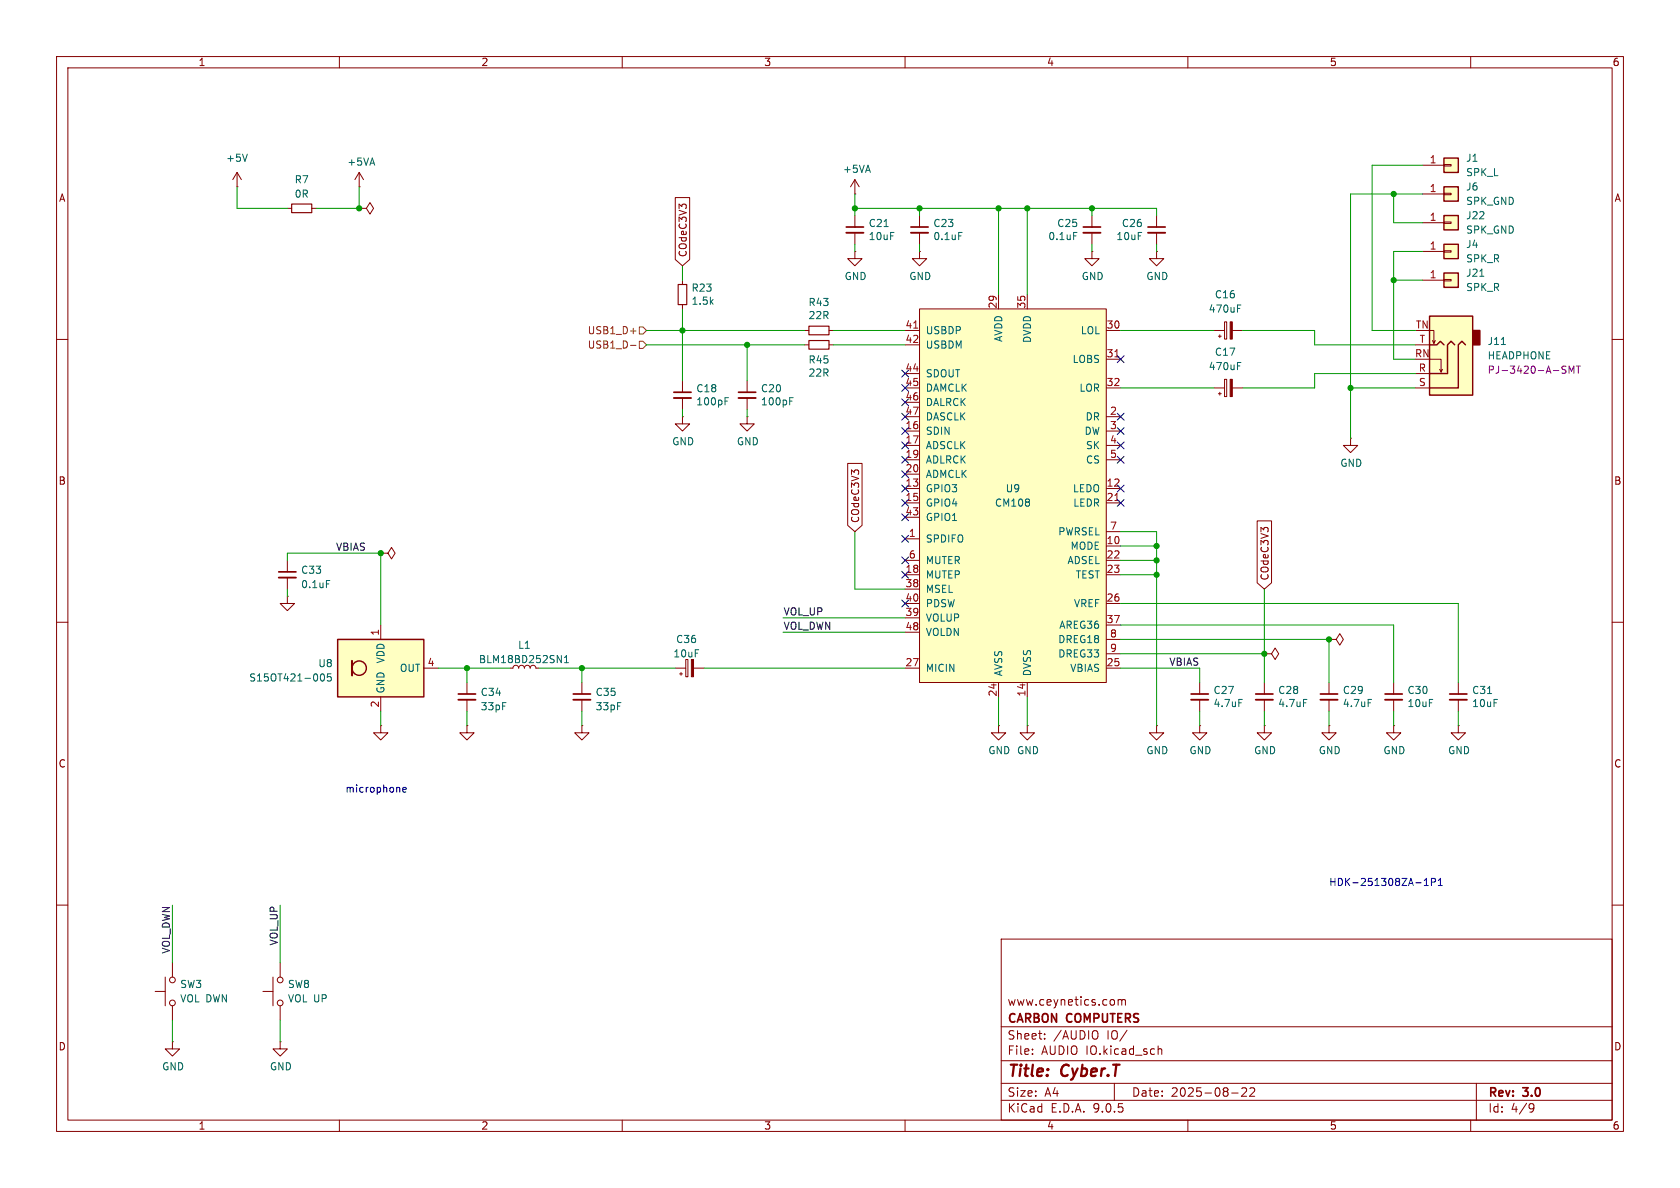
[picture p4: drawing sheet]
<svg xmlns="http://www.w3.org/2000/svg" width="297mm" height="210mm" viewBox="0 0 297 210" stroke-linecap="round" stroke-linejoin="round" font-family="sans-serif">
<g fill="none" stroke="#840000" stroke-width=".18">
<path d="M10 10h277v190h-277zM12 12h273v186h-273zM60 10v2M110 10v2M160 10v2M210 10v2M260 10v2M10 60h2M285 60h2M10 110h2M285 110h2M257.8 128.3v1.2h1.3l-1.3 1.3-1.3-1.3h1.3"/>
<path d="M257.8 128.3h.1M10 160h2M177 166h108v32h-108zM196.9 176.8l.1 .2v.4l-.1 .2M197.7 176.8l.4-.1 .2 .2M197.7 176.7v1M198.3 176.9l.2-.2 .4 .1 .1 .9M198.3 176.9v.8M285 160h2M60 198v2M110 198v2M160 198v2"/>
<path d="M177 194.5h108M177 191.5h108M177 187.5h108M177 181.5h108M182.5 186.3v.1M182.5 185.5v.1M184.7 183.6v.1M184.7 182.8v.1M194 182.4v1.1M197 191.5v3M204.7 184.9v1.5M204.7 185.5l.3-.1 .3 .1 .1 .9"/>
<path d="M210 198v2M217.7 193.2h1.2M219.5 192.4l.6-.1 .2 .1 .1 .3-.9 1.1h.9M221 192.4l.5-.1 .2 .1 .1 .3-.9 1.1h.9M260 198v2M261 191.5v6.5M270.6 195.1l.5 .1a.99 .99 0 0 1-.4 1.4h-.2M271.2 195.7l-.3 .3h-.3"/>
</g>
<path d="M162.6 54.6h33v66.1h-33z" fill="#ffffc2"/>
<g fill="none" stroke="#840000" stroke-width=".18">
<path d="M41.9 33h.1M41.9 30.5l-.8 1.3M41.9 30.5l.8 1.3M41.9 30.5v2.5M50.8 36.8h.8M55.1 36.8h.8M63.5 36.8h1.3l.6-1 .6 1-.6 1-.6-1M63.5 36.8h.1M63.5 33h.1M63.5 30.5l-.8 1.3M63.5 30.5l.8 1.3M63.5 30.5v2.5"/>
<path d="M151.1 34.3h.1M151.1 31.8l-.7 1.2M151.1 31.8l.8 1.2M151.1 31.8v2.5M151.1 38.1v2M162.6 38.1v2M193 38.1v2M142.2 58.4h.8M146.6 58.4h.7M151.1 44.5v1.2h1.3l-1.3 1.3-1.2-1.3h1.2M151.1 44.5h.1M151.1 41.1v2.1"/>
<path d="M160 58.4h2.6M162.6 54.6h33v66.1h-33zM162.6 44.5v1.2h1.2l-1.2 1.3-1.3-1.3h1.3M162.6 44.5h.1M162.6 41.1v2.1M176.5 52.1v2.5M181.6 52.1v2.5M193 44.5v1.2h1.3l-1.3 1.3-1.2-1.3h1.2M193 44.5h.1M193 41.1v2.1M195.6 58.4h2.5M132.1 73.7v1.2h1.2l-1.2 1.3-1.3-1.3h1.3"/>
<path d="M132.1 73.7h.1M132.1 67.3v2M132.1 70.4v2M142.2 61h.8M146.6 61h.7M160 61h2.6M160 66h2.6M160 68.6h2.6M160 71.1h2.6M160 73.7h2.6M160 76.2h2.6M160 78.7h2.6"/>
<path d="M195.6 68.6h2.5M195.6 73.7h2.5M195.6 76.2h2.5M195.6 78.7h2.5M195.6 63.5h2.5M214.6 68.6h1.9M215.4 69.6h.5M215.6 69.3v.6M216.5 67.1h.4v3h-.4zM217.9 68.6h1.8M50.8 99.1v2M160 81.3h2.6"/>
<path d="M160 83.8h2.6M160 86.4h2.6M160 88.9h2.6M160 91.4h2.6M160 95.3h2.6M160 99.1h2.6M195.6 81.3h2.5M195.6 86.4h2.5M195.6 88.9h2.5M195.6 99.1h2.5M195.6 94h2.5M195.6 96.5h2.5"/>
<path d="M50.8 105.4v1.3h-1.3l1.3 1.3 1.3-1.3h-1.3M50.8 105.4h.1M50.8 102.1v2M119.4 118.1h1.8M120.1 119.1h.5M120.4 118.9v.5M121.2 116.6h.4v3h-.4zM122.6 118.1h1.9M160 101.6h2.6M160 104.1h2.6M160 106.7h2.6M160 109.2h2.6"/>
<path d="M160 111.8h2.6M160 118.1h2.6M195.6 101.6h2.5M195.6 106.7h2.5M195.6 118.1h2.5M195.6 110.5h2.5M195.6 113h2.5M195.6 115.6h2.5M223.5 115.6h1.3l.6-1 .7 1-.7 1-.6-1M223.5 115.6h.1M67.3 128.3v1.2h-1.3l1.3 1.3 1.3-1.3h-1.3M67.3 128.3h.1"/>
<path d="M102.9 128.3v1.2h-1.3l1.3 1.3 1.2-1.3h-1.2M102.9 128.3h.1M102.9 120.7v2M102.9 123.7v2M176.5 128.3v1.2h1.3l-1.3 1.3-1.2-1.3h1.2M176.5 128.3h.1M176.5 120.7v2.5M181.6 128.3v1.2h1.3l-1.3 1.3-1.3-1.3h1.3M181.6 128.3h.1M181.6 120.7v2.5M204.5 128.3v1.2h1.2l-1.2 1.3-1.3-1.3h1.3M204.5 128.3h.1"/>
<path d="M212.1 128.3v1.2h1.3l-1.3 1.3-1.3-1.3h1.3M212.1 128.3h.1M212.1 120.7v2M212.1 123.7v2M223.5 128.3v1.2h1.3l-1.3 1.3-1.3-1.3h1.3M223.5 128.3h.1M223.5 120.7v2M223.5 123.7v2M234.9 128.3v1.2h1.3l-1.3 1.3-1.2-1.3h1.2M234.9 128.3h.1M234.9 120.7v2M234.9 123.7v2"/>
<path d="M246.4 128.3v1.2h1.2l-1.2 1.3-1.3-1.3h1.3M246.4 128.3h.1M246.4 120.7v2M246.4 123.7v2M30.5 184.2v1.2h1.2l-1.2 1.3-1.3-1.3h1.3M30.5 184.2h.1"/>
</g>
<path d="M161.5 58h.8M197.1 63.1h.7M197.1 88.5h.7" fill="none" stroke="#a90000" stroke-width=".18"/>
<g fill="#840000" stroke="#840000" stroke-width=".18">
<path d="M122.2 116.6h.4v3h-.4z"/>
<path d="M217.5 67.1h.4v3h-.4z"/>
</g>
<path d="M51.6 36.1h3.5v1.5h-3.5zM143 57.7h3.6v1.5h-3.6zM143 60.2h3.6v1.5h-3.6z" fill="none" stroke="#840000" stroke-width=".2"/>
<path d="M149.6 40.1h3.1M161 40.1h3.1M191.5 40.1h3.1M130.6 69.3h3M49.3 101.1h3M101.3 122.7h3.1M210.6 122.7h3M222 122.7h3M233.4 122.7h3.1M244.9 122.7h3" fill="none" stroke="#840000" stroke-width=".3"/>
<path d="M149.6 41.1h3.1M161 41.1h3.1M191.5 41.1h3.1M130.6 70.4h3M49.3 102.1h3M101.3 123.7h3.1M210.6 123.7h3M222 123.7h3M233.4 123.7h3.1M244.9 123.7h3" fill="none" stroke="#840000" stroke-width=".33"/>
<path d="M43.7 27.2l-.4 1.3M156.3 40.1h.7M169.5 41.1h.6M189.8 41.1h.6M139.6 70.9h.4M139.6 70.3h.6M218.8 64.7h.4M218.8 64.1h.6M57.7 102.6h.6M219 123.6h.6M230.4 123.6h.6M241.9 123.6h.6" fill="none" stroke="#006464" stroke-width=".18"/>
<path d="M59.7 113h15.2v10.2h-15.2z" fill="#ffffc2"/>
<g fill="none" stroke="#840000" stroke-width=".25">
<path d="M59.7 113h15.2v10.2h-15.2z"/>
<circle cx="63.5" cy="118.1" r="1.27"/>
</g>
<path d="M62.2 116.8v2.6" fill="none" stroke="#840000" stroke-width=".38"/>
<g fill="none" stroke="#840000" stroke-width=".18">
<path d="M120.6 73.7v1.2h1.3l-1.3 1.3-1.2-1.3h1.2M120.6 73.7h.1M67.3 110.5v2.5M74.9 118.1h2.6M234.9 113h1.3l.7-1 .6 1-.6 1-.7-1M234.9 113h.1M67.3 123.2v2.5M257.8 120.7v2M257.8 123.7v2M27.4 175.3h1.8M29.2 172.7v5.1M30.5 170.2v2.5"/>
<path d="M30.5 177.8v2.5"/>
<circle cx="30.5" cy="173.2" r=".51"/>
<circle cx="30.5" cy="177.3" r=".51"/>
</g>
<path d="M56.8 119.2l.1-.1a.68 .68 0 0 1 .5 .7 .68 .68 0 0 1-.5 .6 .84 .84 0 0 1-.1-1.2zM58.5 119.1h-.6l-.1 .6 .2-.1 .5 .1 .1 .1-.1 .5-.2 .1-.5-.1M263 122.6h.7" fill="none" stroke="#006464" stroke-width=".18"/>
<path d="M256.3 122.7h3" fill="none" stroke="#840000" stroke-width=".3"/>
<path d="M256.3 123.7h3" fill="none" stroke="#840000" stroke-width=".33"/>
<path d="M255.3 48.3h2.5v2.5h-2.5z" fill="#ffffc2"/>
<path d="M255.3 48.3h2.5v2.5h-2.5z" fill="none" stroke="#840000" stroke-width=".25"/>
<path d="M251.5 49.5h3.8M255.3 49.4h1.2v.3h-1.2z" fill="none" stroke="#840000" stroke-width=".18"/>
<path d="M261.6 48.8h.7" fill="none" stroke="#006464" stroke-width=".18"/>
<path d="M252.7 55.9h7.6v14h-7.6z" fill="#ffffc2"/>
<path d="M260.3 58.4h1.3v2.6h-1.3z" fill="#840000" stroke="#840000" stroke-width=".25"/>
<path d="M252.7 55.9h7.6v14h-7.6zM252.7 61h1.3l.6-.7 .7 .7M257.2 61l-.7-.7-.6 .7v5h-3.2M259.1 61l-.7-.7-.6 .7v7.6h-5.1" fill="none" stroke="#840000" stroke-width=".25"/>
<g fill="none" stroke="#840000" stroke-width=".18">
<path d="M204.5 38.1v2M204.5 44.5v1.2h1.2l-1.2 1.3-1.3-1.3h1.3M204.5 44.5h.1M204.5 41.1v2.1M214.6 58.4h1.9M215.4 59.4h.5M215.6 59.2v.5M216.5 56.9h.4v3h-.4zM217.9 58.4h1.8M252.7 58.4h.8v2.3l.2-.5M238.8 77.5v1.2h1.2l-1.2 1.3-1.3-1.3h1.3M238.8 77.5h.1"/>
<path d="M250.2 68.6h2.5M250.2 66h2.5M250.2 61h2.5M252.7 63.5h2.1v2.3l.2-.5M253.2 60.2l.3 .5M254.5 65.3l.3 .5M90.2 118.1h.5l.1-.3 .4-.2 .3 .2 .2 .3 .1-.3 .4-.2 .4 .2 .1 .3 .2-.3 .3-.2 .4 .2 .1 .3 .2-.3 .3-.2 .4 .2 .1 .3h.5M82.5 128.3v1.2h-1.2l1.2 1.3 1.3-1.3h-1.3M82.5 128.3h.1M82.5 120.7v2M82.5 123.7v2M46.5 175.3h1.8"/>
<path d="M48.3 172.7v5.1M49.5 170.2v2.5M49.5 177.8v2.5M49.5 184.2v1.2h1.3l-1.3 1.3-1.2-1.3h1.2M49.5 184.2h.1"/>
<circle cx="49.5" cy="177.3" r=".51"/>
<circle cx="49.5" cy="173.2" r=".51"/>
</g>
<path d="M218.8 54.5h.4M218.8 53.9h.6M265.4 60.9h.7M99.8 117.1h.7M99.8 116.2l.3-.3v1.2" fill="none" stroke="#006464" stroke-width=".18"/>
<path d="M276.1 65.1l.8 .5-.3 .4-.5-.1M276.9 64.8l-.5-.1-.3 .3M277.4 66v-1.3l.4 .9 .4-.9v1.3M278.7 64.7h.7M279 64.7v1.3" fill="none" stroke="#840084" stroke-width=".18"/>
<path d="M202.9 40.1h3.1M81 122.7h3.1" fill="none" stroke="#840000" stroke-width=".3"/>
<path d="M202.9 41.1h3.1M81 123.7h3.1" fill="none" stroke="#840000" stroke-width=".33"/>
<path d="M217.5 56.9h.4v3h-.4z" fill="#840000" stroke="#840000" stroke-width=".18"/>
<path d="M255.3 43.2h2.5v2.5h-2.5z" fill="#ffffc2"/>
<path d="M255.3 43.2h2.5v2.5h-2.5z" fill="none" stroke="#840000" stroke-width=".25"/>
<path d="M251.5 44.5h3.8M255.3 44.3h1.2v.3h-1.2z" fill="none" stroke="#840000" stroke-width=".18"/>
<path d="M255.3 33h2.5v2.6h-2.5z" fill="#ffffc2"/>
<path d="M255.3 33h2.5v2.6h-2.5z" fill="none" stroke="#840000" stroke-width=".25"/>
<path d="M251.5 34.3h3.8M255.3 34.2h1.2v.2h-1.2z" fill="none" stroke="#840000" stroke-width=".18"/>
<path d="M255.3 27.9h2.5v2.6h-2.5z" fill="#ffffc2"/>
<path d="M255.3 27.9h2.5v2.6h-2.5z" fill="none" stroke="#840000" stroke-width=".25"/>
<path d="M251.5 29.2h3.8M255.3 29.1h1.2v.2h-1.2z" fill="none" stroke="#840000" stroke-width=".18"/>
<path d="M255.3 38.1h2.5v2.5h-2.5z" fill="#ffffc2"/>
<path d="M255.3 38.1h2.5v2.5h-2.5z" fill="none" stroke="#840000" stroke-width=".25"/>
<path d="M119.4 34.9h2.5v11l-1.3 1.1-1.2-1.1zM251.5 39.4h3.8M255.3 39.2h1.2v.3h-1.2zM120.6 49.5v.8M120.6 53.8v.8M120.6 67.3v2M120.6 70.4v2M67.3 97.8h1.3l.6-1 .6 1-.6 1-.6-1M67.3 97.8h.1M149.9 81.9h2.5v11l-1.3 1.1-1.2-1.1zM222.2 92.1h2.6v10.9l-1.3 1.1-1.3-1.1z" fill="none" stroke="#840000" stroke-width=".18"/>
<path d="M119.9 50.3h1.5v3.5h-1.5z" fill="none" stroke="#840000" stroke-width=".2"/>
<path d="M119.1 69.3h3.1" fill="none" stroke="#840000" stroke-width=".3"/>
<path d="M119.1 70.4h3.1" fill="none" stroke="#840000" stroke-width=".33"/>
<path d="M128.2 70.9h.4M128.2 70.3h.6" fill="none" stroke="#006464" stroke-width=".18"/>
<path d="M111.5 58.5h.9M113 57.8h.7l.6 .6-.6 .7h-.7zM111.5 61.1h.9M113 60.3h.7l.6 .7-.6 .6h-.7z" fill="none" stroke="#725600" stroke-width=".18"/>
<g fill="none" stroke="#009600" stroke-width=".18">
<path d="M41.9 33v3.8h8.9M63.5 33v3.8h-7.6M151.1 34.3v3.8M151.1 36.8h53.4v1.3M162.6 36.8v1.3M176.5 36.8v15.3M181.6 36.8v15.3M193 36.8v1.3M246.4 34.3v5.1h5.1M251.5 29.2h-8.9v29.2h7.6M251.5 34.3h-12.7v43.2M114.3 58.4h27.9"/>
<path d="M120.6 47v2.5M120.6 54.6v12.7M147.3 58.4h12.7M151.1 43.2v1.3M162.6 43.2v1.3M193 43.2v1.3M198.1 58.4h16.5M204.5 43.2v1.3M219.7 58.4h12.7v2.6h17.8M246.4 49.5h5.1M251.5 44.5h-5.1v19h3.8M114.3 61h27.9"/>
<path d="M120.6 72.4v1.3M132.1 61v6.3M132.1 72.4v1.3M147.3 61h12.7M198.1 68.6h16.5M238.8 68.6h11.4M250.2 66h-17.8v2.6h-12.7M50.8 99.1v-1.3h16.5v12.7M151.1 94v10.1h8.9M198.1 94h6.4v34.3M198.1 99.1h6.4M198.1 96.5h6.4"/>
<path d="M50.8 104.1v1.3M77.5 118.1h12.7M82.5 118.1v2.6M95.2 118.1h24.2M102.9 118.1v2.6M124.5 118.1h35.5M138.4 109.2h21.6M138.4 111.8h21.6M198.1 106.7h59.7v14M198.1 110.5h48.3v10.2M198.1 118.1h14v2.6M198.1 101.6h6.4"/>
<path d="M198.1 113h36.8v7.7M198.1 115.6h25.4M223.5 104.1v16.6M67.3 125.7v2.6M82.5 125.7v2.6M102.9 125.7v2.6M176.5 123.2v5.1M181.6 123.2v5.1M212.1 125.7v2.6M223.5 125.7v2.6M234.9 125.7v2.6M246.4 125.7v2.6"/>
<path d="M257.8 125.7v2.6M30.5 160v10.2M49.5 160v10.2M30.5 180.3v3.9M49.5 180.3v3.9"/>
</g>
<g fill="none" stroke="#000084" stroke-width=".18">
<path d="M159.4 78.1l1.2 1.2M159.4 68l1.2 1.2M159.4 65.4l1.2 1.2M159.4 70.5l1.2 1.2M159.4 73.1l1.2 1.2M159.4 75.6l1.2 1.2M160.6 78.1l-1.2 1.2M160.6 68l-1.2 1.2M160.6 65.4l-1.2 1.2M160.6 70.5l-1.2 1.2M160.6 73.1l-1.2 1.2M160.6 75.6l-1.2 1.2"/>
<path d="M197.5 73.1l1.2 1.2M197.5 75.6l1.2 1.2M197.5 78.1l1.2 1.2M197.5 62.9l1.2 1.2M198.7 62.9l-1.2 1.2M198.7 73.1l-1.2 1.2M198.7 75.6l-1.2 1.2M198.7 78.1l-1.2 1.2M159.4 94.6l1.2 1.3M159.4 90.8l1.2 1.2M159.4 88.3l1.2 1.2M159.4 98.5l1.2 1.2"/>
<path d="M159.4 85.8l1.2 1.2M159.4 83.2l1.2 1.2M159.4 80.7l1.2 1.2M160.6 94.6l-1.2 1.3M160.6 90.8l-1.2 1.2M160.6 88.3l-1.2 1.2M160.6 98.5l-1.2 1.2M160.6 85.8l-1.2 1.2M160.6 83.2l-1.2 1.2M160.6 80.7l-1.2 1.2M197.5 85.8l1.2 1.2M197.5 80.7l1.2 1.2"/>
<path d="M197.5 88.3l1.2 1.2M198.7 85.8l-1.2 1.2M198.7 80.7l-1.2 1.2M198.7 88.3l-1.2 1.2M159.4 106.1l1.2 1.2M159.4 101l1.2 1.2M160.6 106.1l-1.2 1.2M160.6 101l-1.2 1.2"/>
</g>
<path d="M71.2 139.6l.6-.1v-.3h-.4l-.2 .2 .1 .6h.5M251.8 156.5h.7M251.8 155.6l.4-.3v1.2M253.1 155.9h.6l.1-.2-.1-.3-.6-.1v1.2M254.3 156.5h.7M254.3 155.6l.3-.3v1.2" fill="none" stroke="#0000c2" stroke-width=".18"/>
<g fill="#009600" stroke="#009600" stroke-width=".18">
<circle cx="204.5" cy="99.1" r=".46"/>
<circle cx="204.5" cy="96.5" r=".46"/>
<circle cx="204.5" cy="101.6" r=".46"/>
<circle cx="234.9" cy="113" r=".46"/>
<circle cx="223.5" cy="115.6" r=".46"/>
<circle cx="151.1" cy="36.8" r=".46"/>
<circle cx="162.6" cy="36.8" r=".46"/>
<circle cx="193" cy="36.8" r=".46"/>
<circle cx="176.5" cy="36.8" r=".46"/>
<circle cx="181.6" cy="36.8" r=".46"/>
<circle cx="102.9" cy="118.1" r=".46"/>
<circle cx="82.5" cy="118.1" r=".46"/>
<circle cx="67.3" cy="97.8" r=".46"/>
<circle cx="238.8" cy="68.6" r=".46"/>
<circle cx="246.4" cy="49.5" r=".46"/>
<circle cx="246.4" cy="34.3" r=".46"/>
<circle cx="120.6" cy="58.4" r=".46"/>
<circle cx="132.1" cy="61" r=".46"/>
<circle cx="63.5" cy="36.8" r=".46"/>
</g>
<g font-size="2.8" fill="#840000">
<text x="178" y="190.9">Title:</text>
<text x="187.7" y="190.9">Cyber.T</text>
</g>
<g font-size="2.1" fill="#840000">
<text x="178" y="178">www.ceynetics.com</text>
<text x="178" y="184">Sheet:</text>
<text x="178" y="181.2">CARBON</text>
<text x="186.2" y="184">/AUDIO</text>
<text x="188.7" y="181.2">COMPUTERS</text>
<text x="195.7" y="184">IO/</text>
<text x="178" y="186.7">File:</text>
<text x="184.1" y="186.7">AUDIO IO.kicad_sch</text>
<text x="178" y="196.9">KiCad</text>
<text x="178" y="194.1">Size:</text>
<text x="184.7" y="194.1">A4</text>
<text x="185.7" y="196.9">E.D.A.</text>
<text x="193.3" y="196.9">9.0.5</text>
<text x="200" y="194.1">Date:</text>
<text x="207" y="194.1">2025-08-22</text>
<text x="263" y="194.3">Rev:</text>
<text x="263" y="196.9">Id:</text>
<text x="267.1" y="196.9">4/9</text>
<text x="269.4" y="194.3">3.0</text>
</g>
<g font-size="1.8" fill="#840000">
<text x="35" y="11.9">1</text>
<text x="85" y="11.9">2</text>
<text x="135" y="11.9">3</text>
<text x="185" y="11.9">4</text>
<text x="235" y="11.9">5</text>
<text x="285" y="11.9">6</text>
<text x="10.3" y="35.9">A</text>
<text x="285.3" y="35.9">A</text>
<text x="121.6" y="45.6" transform="rotate(-90 121.6 45.6)">COdeC3V3</text>
<text x="10.3" y="85.9">B</text>
<text x="285.3" y="85.9">B</text>
<text x="152.1" y="92.6" transform="rotate(-90 152.1 92.6)">COdeC3V3</text>
<text x="224.5" y="102.7" transform="rotate(-90 224.5 102.7)">COdeC3V3</text>
<text x="10.3" y="135.9">C</text>
<text x="285.3" y="135.9">C</text>
<text x="10.3" y="185.9">D</text>
<text x="285.3" y="185.9">D</text>
<text x="35" y="199.9">1</text>
<text x="85" y="199.9">2</text>
<text x="135" y="199.9">3</text>
<text x="185" y="199.9">4</text>
<text x="235" y="199.9">5</text>
<text x="285" y="199.9">6</text>
</g>
<g font-size="1.8" fill="#006464">
<text x="39.9" y="28.8">+5V</text>
<text x="61.3" y="29.5">+5VA</text>
<text x="259.1" y="28.8">J1</text>
<text x="52" y="32.6">R7</text>
<text x="52" y="35.2">0R</text>
<text x="148.9" y="30.8">+5VA</text>
<text x="259.1" y="33.9">J6</text>
<text x="259.1" y="31.3">SPK_L</text>
<text x="153.5" y="40.3">C21</text>
<text x="164.9" y="40.3">C23</text>
<text x="186.8" y="40.3">C25</text>
<text x="198.2" y="40.3">C26</text>
<text x="259.1" y="36.4">SPK_GND</text>
<text x="259.1" y="39">J22</text>
<text x="259.1" y="41.5">SPK_GND</text>
<text x="153.5" y="42.6">10uF</text>
<text x="164.9" y="42.6">0.1uF</text>
<text x="185.2" y="42.6">0.1uF</text>
<text x="197.3" y="42.6">10uF</text>
<text x="259.1" y="44">J4</text>
<text x="259.1" y="46.6">SPK_R</text>
<text x="122.2" y="51.8">R23</text>
<text x="149.2" y="49.7">GND</text>
<text x="160.7" y="49.7">GND</text>
<text x="191.1" y="49.7">GND</text>
<text x="202.6" y="49.7">GND</text>
<text x="214.7" y="52.9">C16</text>
<text x="259.1" y="51.7">SPK_R</text>
<text x="259.1" y="49.1">J21</text>
<text x="122.2" y="54.1">1.5k</text>
<text x="142.8" y="54.3">R43</text>
<text x="142.8" y="56.6">22R</text>
<text x="163.6" y="59.3">USBDP</text>
<text x="191" y="59.3">LOL</text>
<text x="213.6" y="55.5">470uF</text>
<text x="142.8" y="64.5">R45</text>
<text x="163.6" y="61.8">USBDM</text>
<text x="177.4" y="60.5" transform="rotate(-90 177.4 60.5)">AVDD</text>
<text x="182.5" y="60.7" transform="rotate(-90 182.5 60.7)">DVDD</text>
<text x="189.5" y="64.4">LOBS</text>
<text x="213.6" y="65.6">470uF</text>
<text x="214.7" y="63.1">C17</text>
<text x="262.9" y="61.2">J11</text>
<text x="262.9" y="63.7">HEADPHONE</text>
<text x="123" y="71.9">100pF</text>
<text x="123" y="69.5">C18</text>
<text x="134.4" y="71.9">100pF</text>
<text x="134.4" y="69.5">C20</text>
<text x="142.8" y="66.8">22R</text>
<text x="163.6" y="66.9">SDOUT</text>
<text x="163.6" y="69.4">DAMCLK</text>
<text x="163.6" y="72">DALRCK</text>
<text x="190.7" y="69.4">LOR</text>
<text x="163.6" y="74.5">DASCLK</text>
<text x="163.6" y="77.1">SDIN</text>
<text x="191.6" y="77.1">DW</text>
<text x="191.8" y="74.5">DR</text>
<text x="118.7" y="78.9">GND</text>
<text x="130.2" y="78.9">GND</text>
<text x="163.6" y="79.6">ADSCLK</text>
<text x="163.6" y="82.1">ADLRCK</text>
<text x="191.9" y="79.6">SK</text>
<text x="191.9" y="82.1">CS</text>
<text x="236.9" y="82.7">GND</text>
<text x="163.6" y="84.7">ADMCLK</text>
<text x="163.6" y="87.2">GPIO3</text>
<text x="163.6" y="89.8">GPIO4</text>
<text x="175.8" y="89.8">CM108</text>
<text x="177.7" y="87.2">U9</text>
<text x="189.6" y="87.2">LEDO</text>
<text x="189.6" y="89.8">LEDR</text>
<text x="163.6" y="92.3">GPIO1</text>
<text x="187" y="94.8">PWRSEL</text>
<text x="53.1" y="101.6">C33</text>
<text x="163.6" y="96.1">SPDIFO</text>
<text x="163.6" y="99.9">MUTER</text>
<text x="188.6" y="99.9">ADSEL</text>
<text x="189.2" y="97.4">MODE</text>
<text x="53.1" y="104.2">0.1uF</text>
<text x="163.6" y="102.5">MUTEP</text>
<text x="163.6" y="105">MSEL</text>
<text x="163.6" y="107.5">PDSW</text>
<text x="189.8" y="107.5">VREF</text>
<text x="190.1" y="102.5">TEST</text>
<text x="119.4" y="113.9">C36</text>
<text x="163.6" y="110.1">VOLUP</text>
<text x="163.6" y="112.6">VOLDN</text>
<text x="187" y="113.9">DREG18</text>
<text x="187.2" y="111.4">AREG36</text>
<text x="56.2" y="118.1">U8</text>
<text x="68.2" y="117.4" transform="rotate(-90 68.2 117.4)">VDD</text>
<text x="70.6" y="119">OUT</text>
<text x="84.6" y="117.4">BLM18BD252SN1</text>
<text x="91.5" y="114.9">L1</text>
<text x="118.9" y="116.4">10uF</text>
<text x="163.6" y="119">MICIN</text>
<text x="177.4" y="119.6" transform="rotate(-90 177.4 119.6)">AVSS</text>
<text x="182.5" y="119.6" transform="rotate(-90 182.5 119.6)">DVSS</text>
<text x="187" y="116.4">DREG33</text>
<text x="189.1" y="119">VBIAS</text>
<text x="44" y="120.7">S15OT421-005</text>
<text x="68.2" y="122.7" transform="rotate(-90 68.2 122.7)">GND</text>
<text x="84.9" y="123.2">C34</text>
<text x="84.9" y="125.8">33pF</text>
<text x="105.2" y="123.2">C35</text>
<text x="105.2" y="125.8">33pF</text>
<text x="214.4" y="122.9">C27</text>
<text x="214.4" y="125.2">4.7uF</text>
<text x="225.9" y="122.9">C28</text>
<text x="225.9" y="125.2">4.7uF</text>
<text x="237.3" y="122.9">C29</text>
<text x="237.3" y="125.2">4.7uF</text>
<text x="248.7" y="122.9">C30</text>
<text x="248.7" y="125.2">10uF</text>
<text x="260.2" y="122.9">C31</text>
<text x="260.2" y="125.2">10uF</text>
<text x="174.6" y="133.5">GND GND</text>
<text x="202.6" y="133.5">GND</text>
<text x="210.2" y="133.5">GND</text>
<text x="221.6" y="133.5">GND</text>
<text x="233" y="133.5">GND</text>
<text x="244.5" y="133.5">GND</text>
<text x="255.9" y="133.5">GND</text>
<text x="31.8" y="177.4">VOL DWN</text>
<text x="31.8" y="174.9">SW3</text>
<text x="50.8" y="177.4">VOL UP</text>
<text x="50.8" y="174.9">SW8</text>
<text x="28.6" y="189.4">GND</text>
<text x="47.6" y="189.4">GND</text>
</g>
<g font-size="1.8" fill="#a90000">
<text x="252.7" y="29">1</text>
<text x="252.7" y="34">1</text>
<text x="252.7" y="39.1">1</text>
<text x="252.7" y="44.2">1</text>
<text x="252.7" y="49.3">1</text>
<text x="160" y="58.2">41</text>
<text x="176.3" y="54.7" transform="rotate(-90 176.3 54.7)">29</text>
<text x="181.4" y="54.7" transform="rotate(-90 181.4 54.7)">35</text>
<text x="195.5" y="58.2">30</text>
<text x="250.2" y="58.2">TN</text>
<text x="160" y="60.7">42</text>
<text x="160" y="65.8">44</text>
<text x="195.5" y="63.2">31</text>
<text x="250.1" y="63.2">RN</text>
<text x="250.7" y="65.8">R</text>
<text x="250.9" y="60.7">T</text>
<text x="160" y="68.3">45</text>
<text x="160" y="70.9">46</text>
<text x="195.5" y="68.3">32</text>
<text x="250.8" y="68.3">S</text>
<text x="160" y="73.4">47</text>
<text x="160" y="75.9">16</text>
<text x="196.1" y="73.4">2</text>
<text x="196.1" y="75.9">3</text>
<text x="160" y="78.5">17</text>
<text x="160" y="81">19</text>
<text x="160" y="83.6">20</text>
<text x="196.1" y="78.5">4</text>
<text x="196.1" y="81">5</text>
<text x="160" y="86.1">13</text>
<text x="160" y="88.6">15</text>
<text x="195.5" y="86.1">12</text>
<text x="195.5" y="88.6">21</text>
<text x="160" y="91.2">43</text>
<text x="160.6" y="95">1</text>
<text x="196.1" y="93.7">7</text>
<text x="160" y="101.3">18</text>
<text x="160.6" y="98.8">6</text>
<text x="195.5" y="96.3">10</text>
<text x="195.5" y="98.8">22</text>
<text x="195.5" y="101.3">23</text>
<text x="160" y="103.9">38</text>
<text x="160" y="106.4">40</text>
<text x="195.5" y="106.4">26</text>
<text x="67.1" y="112.5" transform="rotate(-90 67.1 112.5)">1</text>
<text x="160" y="109">39</text>
<text x="160" y="111.5">48</text>
<text x="195.5" y="110.2">37</text>
<text x="196.1" y="112.8">8</text>
<text x="75.5" y="117.9">4</text>
<text x="160" y="117.9">27</text>
<text x="195.5" y="117.9">25</text>
<text x="196.1" y="115.3">9</text>
<text x="67.1" y="125.2" transform="rotate(-90 67.1 125.2)">2</text>
<text x="176.3" y="123.2" transform="rotate(-90 176.3 123.2)">24</text>
<text x="181.4" y="123.2" transform="rotate(-90 181.4 123.2)">14</text>
</g>
<g font-size="1.8" fill="#725600">
<text x="103.8" y="59.3">USB1_D+</text>
<text x="103.8" y="61.8">USB1_D-</text>
</g>
<text font-size="1.8" fill="#840084" x="262.9" y="66.3">PJ-3420-A-SMT</text>
<g font-size="1.8" fill="#0f0f0f">
<text x="59.3" y="97.4">VBIAS</text>
<text x="138.4" y="111.4">VOL_DWN</text>
<text x="138.4" y="108.9">VOL_UP</text>
<text x="206.6" y="117.8">VBIAS</text>
<text x="49.2" y="167.2" transform="rotate(-90 49.2 167.2)">VOL_UP</text>
<text x="30.1" y="168.7" transform="rotate(-90 30.1 168.7)">VOL_DWN</text>
</g>
<g font-size="1.8" fill="#0000c2">
<text x="61" y="140.3">microphone</text>
<text x="234.9" y="156.8">HDK-251308ZA-1P1</text>
</g>
</svg>
